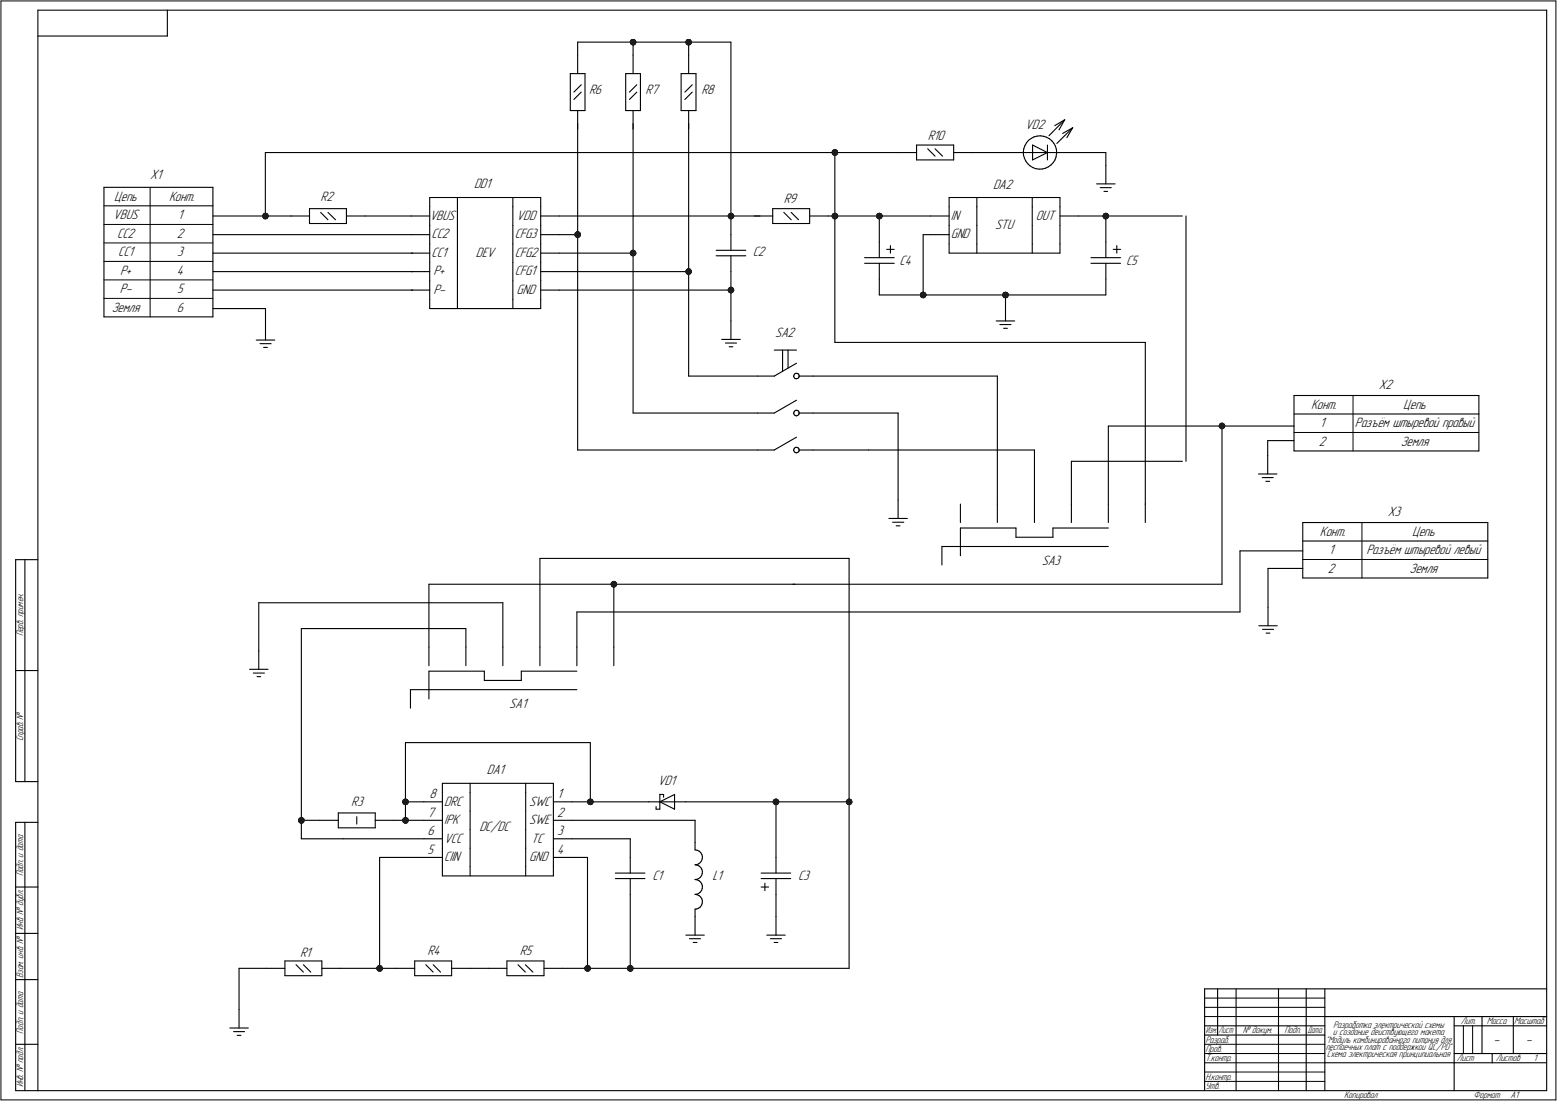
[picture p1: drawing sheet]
<svg xmlns="http://www.w3.org/2000/svg" width="842mm" height="595mm" viewBox="0 0 842 595" stroke-linecap="round" stroke-linejoin="round" font-family="sans-serif">
<g fill="none" stroke="#000" stroke-width=".59">
<path d="M20 6v584zM20 6h817zM20 19h71zM91 6v13zM837 6v584zM308 40h8zM308 40v20zM312 23v7zM312 23h83zM312 30v10zM316 40v20zM338 40h8z"/>
<path d="M338 40v20zM341 22v1zM341 23v1zM341 24h1zM341 22l1-1zM341 22h.1M342 24h.1M342 21h1zM342 23v7zM342 30v10zM342 24h1zM343 21v1z"/>
<path d="M343 22h1zM344 24h-1zM344 22v1zM344 23v1zM344 23h.1M346 40v20zM368 40h8zM368 40v20zM371 23v1zM371 22v1zM371 24h1zM371 22l1-1z"/>
<path d="M371 22h.1M372 24h.1M372 21h1zM372 23v7zM372 30v10zM372 24h1zM373 21v1zM373 24h1zM373 22h1zM374 22v1zM374 23v1zM374 23h.1"/>
<path d="M376 40v20zM395 23v94zM308 60h8zM310 54l4-4zM312 60v10zM314 46l-4 4zM338 60h8zM340 54l4-4zM342 60v10zM344 46l-4 4zM368 60h8zM370 54l4-4z"/>
<path d="M372 60v10zM374 46l-4 4zM312 67v60zM342 67v70zM372 67v80zM496 78h20zM496 78v8zM516 78v8zM554 79v1zM555 77l-1 2zM556 76l2-1zM556 76l-1 1z"/>
<path d="M558 75l1-1zM558 78v8zM558 78l9 4zM559 74h2zM561 74l2-1zM563 73l1 1zM564 74h2zM566 74l2 1zM567 78v8zM568 75l1 1zM569 76l1 1zM570 77l1 2z"/>
<path d="M570 68l6-3zM571 79v2zM572 78l8-9zM575 72l5-3zM576 65l-9 8zM576 65l-3 5zM580 69l-3 5zM144 82h308zM144 82v35zM450 82v1zM450 83h.1M450 83l1 1z"/>
<path d="M450 81h1zM450 81v1zM451 84h1zM451 81h1zM452 82v35zM452 82h34zM452 84h.1M452 81h.1M452 84l1-1zM452 81l1 1zM453 82h.1M453 83h.1"/>
<path d="M486 82h10zM496 86h20zM502 80l4 4zM506 80l4 4zM516 82h10zM526 82h26zM552 82h21zM553 82l1 2zM554 84v2zM554 80l-1 2zM554 86l1 1zM555 87l1 1z"/>
<path d="M556 88l1 2zM557 90l2 1zM558 86l9-4zM559 91h1zM560 91h2zM562 91h2zM564 91h1zM565 91l2-1zM567 90l1-1zM570 88l-2 1zM571 86l-1 2zM571 85v1z"/>
<path d="M571 81v1zM571 83v2zM571 82v1zM573 82h25zM593 99h10zM598 82v7zM598 89v10zM56 101h59zM56 111h59zM56 101v70zM115 117h30zM115 101v70z"/>
<path d="M142 116v1zM142 117v1zM142 118h1zM142 116l1-1zM142 116h.1M143 118h1zM143 115h1zM144 117h14zM144 118h.1M144 115v1zM144 118h1zM144 116h1z"/>
<path d="M145 116v1zM145 117v1zM145 117h.1M157 117h10zM167 113h20zM167 113v8zM173 115l4 4zM177 115l4 4zM187 117h10zM187 113v8zM197 117h25zM222 117h10z"/>
<path d="M232 107h60zM232 107v5zM232 112v10zM247 107v5zM247 112v10zM277 107v5zM277 112v10zM292 107v5zM292 112v10zM292 117h10zM302 117h109zM394 116v1z"/>
<path d="M394 117v1zM394 118h1zM394 116l1-1zM394 116h.1M395 118h.1M395 115h1zM395 117v10zM395 118h1zM396 115v1zM396 118h1zM396 116h1zM397 116v1z"/>
<path d="M397 117v1zM397 117h.1M408 117h10zM418 113h20zM418 113v8zM424 115l4 4zM428 115l4 4zM438 117h10zM438 113v8zM448 117h4zM450 116v1zM450 117v1z"/>
<path d="M450 118h1zM450 116l1-1zM450 116h.1M451 118h1zM451 115h1zM452 117h24zM452 117v68zM452 118h.1M452 115v1zM452 118h1zM452 116h1zM453 116v1z"/>
<path d="M453 117v1zM453 117h.1M474 116v1zM474 117v1zM474 118h1zM474 116l1-1zM474 116h.1M475 118h1zM475 115h1zM476 117v14zM476 117h27zM476 118h.1"/>
<path d="M476 115l1 1zM476 118h1zM477 116h.1M477 116v1zM477 117v1zM477 117h.1M503 117h10zM513 107h60zM513 107v5zM513 112v10zM528 107v5zM528 112v10z"/>
<path d="M558 107v5zM558 112v10zM573 107v5zM573 112v10zM573 117h10zM583 117h15zM595 101h6zM597 117v1zM597 116v1zM597 118h.1M597 116l1-1zM597 116h.1"/>
<path d="M597 103h2zM597 118h1zM598 115h.1M598 117v14zM598 117h41zM598 118h1zM598 115l1 1zM599 118h.1M599 116h.1M599 116l1 1zM600 117l-1 1zM600 117h.1"/>
<path d="M641 117v132zM115 127h107zM115 137h108zM167 121h20zM222 127h10zM222 137h10zM232 122v10zM232 132v10zM247 122v10zM247 132v10zM277 122v10zM277 132v10z"/>
<path d="M292 122v10zM292 127h10zM292 132v10zM292 137h10zM302 127h10zM302 137h40zM311 127v1zM311 126v1zM311 128h1zM311 126l1-1zM311 126h.1M312 128h1z"/>
<path d="M312 125h1zM312 127v116zM313 128h.1M313 125v1zM313 128h1zM313 126h1zM314 126v1zM314 127v1zM314 127h.1M341 136v1zM341 137v1zM341 138h1z"/>
<path d="M341 136l1-1zM341 136h.1M342 138h.1M342 135h1zM342 137v86zM342 138h1zM343 135v1zM343 136h1zM344 138h-1zM344 136v1zM344 137v1zM344 137h.1"/>
<path d="M387 138h16zM387 135h16zM395 138v9zM395 127v8zM418 121h20zM468 139h16zM476 131v8zM480 135h4zM482 133v4zM499 127h4zM499 127v32zM503 127h10z"/>
<path d="M513 122v10zM513 137h60zM513 132v5zM528 122v10zM528 132v5zM558 122v10zM558 132v5zM573 122v10zM573 132v5zM590 139h16zM598 131v8zM602 135h4z"/>
<path d="M604 133v4zM115 147h108zM115 157h108zM222 147h10zM222 157h10zM232 142v10zM232 152v10zM247 142v10zM247 152v10zM277 142v10zM277 152v10zM292 142v10z"/>
<path d="M292 147h10zM292 152v10zM292 157h10zM302 157h93zM302 147h70zM371 147v1zM371 146v1zM371 148h1zM371 146l1-1zM371 146h.1M372 148h.1M372 145h1z"/>
<path d="M372 147v56zM372 148h1zM373 145v1zM373 148h1zM373 146h1zM374 146v1zM374 147v1zM374 147h.1M394 156v1zM394 157v1zM394 158h1zM394 156l1-1z"/>
<path d="M394 156h.1M395 158h.1M395 155h1zM395 147v10zM395 157v16zM395 158h1zM396 155v1zM396 158h1zM396 156h1zM397 156v1zM397 157v1zM397 157h.1"/>
<path d="M468 142h16zM476 159h122zM476 151v8zM476 142v9zM498 159v1zM498 160h.1M498 158h1zM498 158v1zM499 158h1zM500 158h.1M500 158l1 1zM501 159h.1"/>
<path d="M501 160h.1M542 160h1zM542 159v1zM543 158h.1M543 158l-1 1zM543 158h1zM544 159v4zM544 158h1zM545 158v1zM545 159h.1M545 160h.1M590 142h16z"/>
<path d="M598 151v8zM598 142v9zM56 171h59zM115 167h29zM144 167v7zM144 174v10zM232 167h60zM232 162v5zM247 162v5zM277 162v5zM292 162v5zM395 173v10z"/>
<path d="M498 160l1 1zM499 161h.1M499 161h1zM501 160l-1 1zM539 173h10zM541 175h6zM543 160v1zM543 177h2zM543 161h1zM544 163v10zM544 161h1zM545 161v-1z"/>
<path d="M139 184h10zM141 186h6zM143 188h2zM390 183h10zM392 185h6zM394 187h2zM419 189h12zM423 189v12zM426 189v10zM452 185h167zM619 185v87zM372 203h38z"/>
<path d="M410 203h9zM419 203l12-7zM429 204h1zM429 203v1zM430 204v1zM430 202h.1M430 202l-1 1zM430 205h1zM430 202h1zM431 205h.1M431 202h1zM431 205l1-1z"/>
<path d="M432 202v1zM432 203h.1M432 203h8zM432 203v1zM440 203h99zM539 203v69zM700 214h100zM700 214v30zM800 214v30zM342 223h68zM410 223h9zM419 223l12-7z"/>
<path d="M429 224h1zM429 223v1zM430 224v1zM430 222h.1M430 222l-1 1zM430 225h1zM430 222h1zM431 225h.1M431 222h1zM431 225l1-1zM432 222v1zM432 223h.1"/>
<path d="M432 223h8zM432 223v1zM440 223h46zM486 223v47zM599 230h101zM599 230v42zM659 231h1zM659 230v1zM660 231v1zM660 229h.1M660 229l-1 1zM660 232h1z"/>
<path d="M660 229h1zM661 230v86zM661 232h1zM661 229h1zM662 232v-1zM662 229v1zM662 230h.1M662 230v1zM686 238v8zM686 238h14zM700 224h100zM312 243h98z"/>
<path d="M410 243h9zM419 243l12-7zM429 244h1zM429 243v1zM430 244v1zM430 242h.1M430 242l-1 1zM430 245h1zM430 242h1zM431 245h.1M431 242h1zM431 245l1-1z"/>
<path d="M432 242v1zM432 243h.1M432 243h8zM432 243v1zM440 243h30zM470 243h89zM559 243v29zM579 249h60zM579 249v23zM681 256h10zM683 258h6zM686 246v10z"/>
<path d="M700 244h100zM486 270v10zM519 272v10zM539 272v10zM559 272v10zM579 272v10zM599 272v10zM619 272v10zM685 260h2zM481 280h10zM483 282h6zM485 284h2z"/>
<path d="M509 295h90zM509 295v10zM519 285h30zM519 285v15zM549 285v5zM549 290h20zM569 285v5zM569 285h30zM671 298v33zM671 298h34zM705 282h100zM705 292h100z"/>
<path d="M705 282v30zM805 282v30zM8 303v119zM8 303h12zM13 303v119zM232 316v34zM232 316h100zM292 302v48zM292 302h167zM331 315v1zM331 316v1zM331 317h.1"/>
<path d="M331 315v-1zM331 315h.1M331 317h1zM331 314h1zM332 316v34zM332 316h98zM332 317h1zM332 314l1 1zM333 317h.1M333 315h.1M333 315l1 1zM334 316l-1 1z"/>
<path d="M334 316h.1M429 316h232zM459 302v131zM686 307v21zM686 307h19zM705 312h100zM140 326h132zM140 326v26zM163 340h89zM163 340v103zM252 340v10zM272 326v24z"/>
<path d="M312 331v19zM312 331h359zM681 338h10zM686 328v10zM140 352v10zM232 350v10zM252 350v10zM272 350v10zM292 350v10zM312 350v10zM332 350v10zM683 340h6z"/>
<path d="M685 342h2zM8 362h12zM135 362h10zM137 364h6zM139 366h2zM222 373h90zM222 373v10zM232 363h30zM232 363v15zM262 363v5zM262 368h20zM282 363v5z"/>
<path d="M282 363h30zM219 401v32zM219 401h100zM319 401v32zM8 422h12zM183 439h20zM183 439v8zM203 439v8zM218 433v1zM218 434h.1M218 434l1 1zM218 432h1z"/>
<path d="M218 432v1zM219 435h.1M219 432h.1M219 433v10zM219 433h10zM219 435h1zM219 432h1zM220 435l1-1zM220 432l1 1zM221 433h.1M221 434h.1M229 433h10z"/>
<path d="M239 423h60zM239 423v5zM239 428v10zM239 438v10zM254 423v5zM254 428v10zM254 438v10zM284 423v5zM284 428v10zM284 438v10zM299 423v5zM299 428v10z"/>
<path d="M299 433h10zM299 438v10zM309 433h42zM318 433v1zM318 434h.1M318 434l1 1zM318 432h1zM318 432v1zM319 435h.1M319 432h1zM319 435h1zM320 432h.1"/>
<path d="M320 435l1-1zM320 432l1 1zM321 433h.1M321 434h.1M351 433h20zM355 437h2zM355 436v1zM357 433l8-4zM357 433l8 4zM357 429v8zM357 429h2zM359 429v2z"/>
<path d="M365 429v8zM371 433h89zM418 434h1zM418 433v1zM419 434v1zM419 432h.1M419 432l-1 1zM419 435h1zM419 432h1zM420 433v30zM420 435h.1M420 432h1z"/>
<path d="M420 435l1-1zM421 432v1zM421 433h.1M421 434h.1M458 433v1zM458 434h.1M458 434l1 1zM458 432h1zM458 432v1zM459 435h.1M459 432h.1M459 433v90z"/>
<path d="M459 435h1zM459 432h1zM460 435l1-1zM460 432l1 1zM461 433h.1M461 434h.1M8 444v146zM8 444h12zM13 444v146zM162 443v1zM162 444h.1M162 444v1z"/>
<path d="M162 442h.1M162 442v1zM162 445h1zM162 442h1zM163 453h23zM163 443v10zM163 443h10zM163 445h1zM163 442h1zM164 445v-1zM164 442v1zM164 443h1z"/>
<path d="M165 444h-1zM165 444h.1M173 443h10zM183 447h20zM186 453h43zM193 441v4zM203 443h10zM213 443h6zM218 443v1zM218 444h.1M218 444l1 1zM218 442h1z"/>
<path d="M218 442v1zM219 445h.1M219 442h.1M219 443h10zM219 445h1zM219 442h1zM220 445l1-1zM220 442l1 1zM221 443h.1M221 444h.1M229 443h10zM229 453h10z"/>
<path d="M239 448v10zM239 458v10zM254 448v10zM254 458v10zM284 448v10zM284 458v10zM299 443h10zM299 448v10zM299 453h10zM299 458v10zM309 443h67zM309 453h32z"/>
<path d="M341 453v10zM376 443v12zM376 459l1 1zM376 455v4zM377 460h1zM8 479h12zM205 463h24zM205 463v60zM229 463h10zM239 473h60zM239 468v5zM254 468v5z"/>
<path d="M284 468v5zM299 463h10zM299 468v5zM309 463h9zM318 463v60zM333 472h16zM333 475h16zM341 463v9zM341 475v8zM376 467h1zM376 467l1 1zM376 475h1z"/>
<path d="M376 475l1 1zM377 467h1zM377 475h1zM377 468h1zM377 476h1zM378 467l1-1zM378 475l1-1zM378 460l1 1zM378 468l1 1zM378 476l1 1zM379 461l1 1zM379 469l1 1z"/>
<path d="M379 477l1 1zM379 465v1zM379 473v1zM380 462v1zM380 470v1zM380 478v1zM380 464l-1 1zM380 472l-1 1zM380 463v1zM380 471v1zM380 479v1zM412 479h4z"/>
<path d="M412 472h16zM412 475h16zM414 477v4zM420 463v9zM420 475v8zM341 483v40zM376 483h1zM376 483l1 1zM376 491h1zM376 491v4zM376 495v10zM377 483h1z"/>
<path d="M377 491h1zM377 484h1zM378 483l1-1zM378 491l1-1zM378 484l1 1zM379 485l1 1zM379 481v1zM379 489v1zM380 486v1zM380 480l-1 1zM380 488l-1 1zM380 487v1z"/>
<path d="M420 483v12zM420 495v10zM8 505h12zM154 519v8zM154 519h20zM174 519v8zM224 519h20zM224 519v8zM244 519v8zM274 519h20zM274 519v8zM294 519v8z"/>
<path d="M371 505h10zM373 507h6zM375 509h2zM415 505h10zM417 507h6zM419 509h2zM8 530h12zM129 523h15zM129 523v23zM144 523h10zM154 527h20zM160 521l4 4z"/>
<path d="M164 521l4 4zM174 523h10zM184 523h21zM204 524h.1M204 523v1zM204 524l1 1zM204 522h1zM204 522v1zM205 525h.1M205 522h.1M205 523h9zM205 525h1z"/>
<path d="M205 522h1zM206 525l1-1zM206 522l1 1zM207 523h.1M207 524h.1M214 523h10zM224 527h20zM230 521l4 4zM234 521l4 4zM244 523h10zM254 523h10zM264 523h10z"/>
<path d="M274 527h20zM280 521l4 4zM284 521l4 4zM294 523h10zM304 523h14zM316 523v1zM316 524h1zM317 524v1zM317 522h.1M317 522l-1 1zM317 525h1zM317 522h1z"/>
<path d="M318 523h141zM318 525h1zM318 522h1zM319 525v-1zM319 522v1zM319 523h.1M319 524h.1M339 523v1zM339 524h1zM340 524v1zM340 522h.1M340 522l-1 1z"/>
<path d="M340 525h1zM340 522h1zM341 525h1zM341 522h1zM342 525v-1zM342 522v1zM342 523h.1M342 524h.1M652 535h185zM652 535v55zM659 535v24zM669 535v55z"/>
<path d="M691 535v55zM706 535v55zM717 535v55zM124 556h10zM126 558h6zM128 560h2zM129 546v10zM652 554h65zM652 559h65zM717 549h120zM786 549v41zM786 554h16z"/>
<path d="M802 549v20zM802 554h35zM818 549v20zM8 564h12zM717 574h69zM786 574h51zM786 569h51zM807 569v5zM8 590h12zM20 590h817z"/>
</g>
<g fill="none" stroke="#000" stroke-width=".54">
<path d="M1 1v594zM1 1h841zM842 1v594zM81 101v70zM56 121h59zM56 131h59zM56 141h59zM56 151h59zM56 161h59zM732 214v30zM700 234h100zM737 282v30z"/>
<path d="M705 302h100zM652 539h65zM652 544h65zM652 549h65zM791 554v15zM796 554v15zM652 564h65zM652 569h65zM652 574h65zM652 579h65zM1 595h841zM652 585h65z"/>
</g>
<g fill="#1c1c1c" stroke="#1c1c1c" stroke-width=".54">
<path d="M543 158h1zM543 158h1zM543 158h2zM543 158h2zM543 158h2zM543 158h2zM543 158h2zM543 159h2zM543 159h2zM543 159h2zM542 159h3zM542 159h3zM542 159h3zM542 159h3zM542 159h3zM542 159h3zM542 159h3zM542 159h3zM542 160h3zM542 160h3zM542 160h3zM542 160h3zM542 160h3zM542 160h3zM542 160h3zM542 160h3zM542 160h3zM543 160h2zM543 160h2zM543 160h2zM543 161h2zM543 161h2zM543 161h2zM543 161h1zM543 161h1z"/>
<path d="M319 432h1zM319 432h1zM319 432h1zM318 432h2zM318 432h2zM318 432h2zM318 432h2zM318 433h3zM318 433h3zM318 433h3zM318 433h3zM318 433h3zM318 433h3zM318 433h3zM318 433h3zM318 433h3zM318 433h3zM318 433h3zM318 433h3zM318 434h3zM318 434h3zM318 434h3zM318 434h3zM318 434h3zM318 434h3zM318 434h3zM318 434h3zM318 434h3zM318 434h3zM318 434h2zM318 435h2zM318 435h2zM319 435h1zM319 435h1zM319 435h1z"/>
<path d="M219 432h1zM219 432h1zM219 432h1zM218 432h2zM218 432h2zM218 432h2zM218 432h2zM218 433h2zM218 433h3zM218 433h3zM218 433h3zM218 433h3zM218 433h3zM218 433h3zM218 433h3zM218 433h3zM218 433h3zM218 433h3zM218 433h3zM218 434h3zM218 434h3zM218 434h3zM218 434h3zM218 434h3zM218 434h3zM218 434h3zM218 434h3zM218 434h3zM218 434h3zM218 434h2zM218 435h2zM218 435h2zM218 435h2zM219 435h1zM219 435h1z"/>
<path d="M219 442h1zM219 442h1zM219 442h1zM218 442h2zM218 442h2zM218 442h2zM218 442h2zM218 443h2zM218 443h3zM218 443h3zM218 443h3zM218 443h3zM218 443h3zM218 443h3zM218 443h3zM218 443h3zM218 443h3zM218 443h3zM218 443h3zM218 444h3zM218 444h3zM218 444h3zM218 444h3zM218 444h3zM218 444h3zM218 444h3zM218 444h3zM218 444h3zM218 444h3zM218 444h2zM218 444h2zM218 445h2zM218 445h2zM219 445h1zM219 445h1z"/>
<path d="M419 432h1zM419 432h1zM419 432h1zM419 432h2zM419 432h2zM419 432h2zM419 432h2zM418 433h3zM418 433h3zM418 433h3zM418 433h3zM418 433h3zM418 433h3zM418 433h3zM418 433h3zM418 433h3zM418 433h3zM418 433h3zM418 433h3zM418 434h3zM418 434h3zM418 434h3zM418 434h3zM418 434h3zM418 434h3zM418 434h3zM418 434h3zM418 434h3zM419 434h2zM419 434h2zM419 435h2zM419 435h2zM419 435h2zM419 435h1zM419 435h1z"/>
<path d="M340 522h1zM340 522h1zM340 522h2zM340 522h2zM340 522h2zM340 522h2zM340 522h2zM340 523h2zM340 523h2zM340 523h2zM340 523h2zM340 523h2zM339 523h3zM339 523h3zM339 523h3zM339 523h3zM339 523h3zM339 523h3zM339 523h3zM339 524h3zM339 524h3zM339 524h3zM340 524h2zM340 524h2zM340 524h2zM340 524h2zM340 524h2zM340 524h2zM340 524h2zM340 524h2zM340 525h2zM340 525h2zM340 525h2zM340 525h2z"/>
<path d="M317 522h1zM317 522h1zM317 522h2zM317 522h2zM317 522h2zM317 522h2zM317 522h2zM317 523h2zM316 523h3zM316 523h3zM316 523h3zM316 523h3zM316 523h3zM316 523h3zM316 523h3zM316 523h3zM316 523h3zM316 523h3zM316 523h3zM316 524h3zM316 524h3zM316 524h3zM316 524h3zM316 524h3zM316 524h3zM316 524h3zM316 524h3zM317 524h2zM317 524h2zM317 524h2zM317 525h2zM317 525h2zM317 525h2zM317 525h1zM317 525h1z"/>
<path d="M205 522h1zM205 522h1zM204 522h2zM204 522h2zM204 522h2zM204 522h2zM204 522h3zM204 523h3zM204 523h3zM204 523h3zM204 523h3zM204 523h3zM204 523h3zM204 523h3zM204 523h3zM204 523h3zM204 523h3zM204 523h3zM204 523h3zM204 524h3zM204 524h3zM204 524h3zM204 524h3zM204 524h3zM204 524h3zM204 524h3zM204 524h3zM204 524h3zM204 524h3zM204 524h2zM204 525h2zM204 525h2zM204 525h2zM205 525h1zM205 525h1z"/>
<path d="M395 115h1zM395 115h1zM395 115h1zM395 116h1zM394 116h2zM394 116h2zM394 116h2zM394 116h3zM394 116h3zM394 116h3zM394 116h3zM394 116h3zM394 116h3zM394 116h3zM394 117h3zM394 117h3zM394 117h3zM394 117h3zM394 117h3zM394 117h3zM394 117h3zM394 117h3zM394 117h3zM394 117h3zM394 117h3zM394 117h3zM394 118h3zM394 118h3zM394 118h3zM394 118h2zM394 118h2zM394 118h2zM394 118h2zM395 118h1zM395 118h1z"/>
<path d="M395 155h1zM395 155h1zM395 155h1zM395 156h1zM394 156h2zM394 156h2zM394 156h2zM394 156h2zM394 156h3zM394 156h3zM394 156h3zM394 156h3zM394 156h3zM394 156h3zM394 156h3zM394 157h3zM394 157h3zM394 157h3zM394 157h3zM394 157h3zM394 157h3zM394 157h3zM394 157h3zM394 157h3zM394 157h3zM394 157h3zM394 157h3zM394 158h3zM394 158h3zM394 158h2zM394 158h2zM394 158h2zM394 158h2zM395 158h1zM395 158h1zM395 158h1z"/>
<path d="M342 21h1zM342 21h1zM342 22h1zM342 22h1zM341 22h2zM341 22h2zM341 22h3zM341 22h3zM341 22h3zM341 22h3zM341 22h3zM341 22h3zM341 22h3zM341 22h3zM341 23h3zM341 23h3zM341 23h3zM341 23h3zM341 23h3zM341 23h3zM341 23h3zM341 23h3zM341 23h3zM341 23h3zM341 23h3zM341 23h3zM341 24h3zM341 24h3zM341 24h3zM341 24h3zM341 24h2zM342 24h1zM342 24h1zM342 24h1zM342 24h1z"/>
<path d="M372 21h1zM372 21h1zM372 22h1zM372 22h1zM371 22h2zM371 22h2zM371 22h3zM371 22h3zM371 22h3zM371 22h3zM371 22h3zM371 22h3zM371 22h3zM371 22h3zM371 23h3zM371 23h3zM371 23h3zM371 23h3zM371 23h3zM371 23h3zM371 23h3zM371 23h3zM371 23h3zM371 23h3zM371 23h3zM371 23h3zM371 24h3zM371 24h3zM371 24h3zM371 24h3zM371 24h2zM372 24h1zM372 24h1zM372 24h1zM372 24h1z"/>
<path d="M372 145h1zM372 145h1zM372 145h1zM372 146h1zM371 146h2zM371 146h2zM371 146h2zM371 146h3zM371 146h3zM371 146h3zM371 146h3zM371 146h3zM371 146h3zM371 146h3zM371 146h3zM371 147h3zM371 147h3zM371 147h3zM371 147h3zM371 147h3zM371 147h3zM371 147h3zM371 147h3zM371 147h3zM371 147h3zM371 147h3zM371 147h3zM371 148h3zM371 148h3zM371 148h3zM371 148h2zM371 148h2zM372 148h1zM372 148h1zM372 148h1zM372 148h1z"/>
<path d="M342 135h1zM342 135h1zM342 136h1zM341 136h2zM341 136h2zM341 136h2zM341 136h3zM341 136h3zM341 136h3zM341 136h3zM341 136h3zM341 136h3zM341 136h3zM341 136h3zM341 137h3zM341 137h3zM341 137h3zM341 137h3zM341 137h3zM341 137h3zM341 137h3zM341 137h3zM341 137h3zM341 137h3zM341 137h3zM341 137h3zM341 138h3zM341 138h3zM341 138h3zM341 138h2zM341 138h2zM342 138h1zM342 138h1zM342 138h1z"/>
<path d="M312 125h1zM312 125h1zM312 125h1zM312 126h1zM311 126h2zM311 126h2zM311 126h3zM311 126h3zM311 126h3zM311 126h3zM311 126h3zM311 126h3zM311 126h3zM311 126h3zM311 126h3zM311 127h3zM311 127h3zM311 127h3zM311 127h3zM311 127h3zM311 127h3zM311 127h3zM311 127h3zM311 127h3zM311 127h3zM311 127h3zM311 128h3zM311 128h3zM311 128h3zM311 128h3zM311 128h3zM311 128h2zM311 128h2zM312 128h1zM312 128h1z"/>
<path d="M451 115h1zM451 115h1zM451 115h1zM451 116h1zM451 116h1zM451 116h2zM450 116h3zM450 116h3zM450 116h3zM450 116h3zM450 116h3zM450 116h3zM450 116h3zM450 116h3zM450 117h3zM450 117h3zM450 117h3zM450 117h3zM450 117h3zM450 117h3zM450 117h3zM450 117h3zM450 117h3zM450 117h3zM450 117h3zM450 117h3zM450 118h3zM450 118h3zM450 118h3zM450 118h3zM451 118h2zM451 118h2zM451 118h1zM451 118h1zM451 118h1z"/>
<path d="M451 81h1zM451 81h1zM451 81h1zM451 81h1zM451 81h1zM451 81h2zM450 81h3zM450 82h3zM450 82h3zM450 82h3zM450 82h3zM450 82h3zM450 82h3zM450 82h3zM450 82h3zM450 82h3zM450 82h3zM450 82h3zM450 82h3zM450 83h3zM450 83h3zM450 83h3zM450 83h3zM450 83h3zM450 83h3zM450 83h3zM450 83h3zM450 83h3zM450 83h3zM450 83h3zM451 83h2zM451 84h2zM451 84h1zM451 84h1zM451 84h1z"/>
<path d="M459 432h1zM459 432h1zM458 432h2zM458 432h2zM458 432h2zM458 432h2zM458 432h2zM458 433h3zM458 433h3zM458 433h3zM458 433h3zM458 433h3zM458 433h3zM458 433h3zM458 433h3zM458 433h3zM458 433h3zM458 433h3zM458 433h3zM458 434h3zM458 434h3zM458 434h3zM458 434h3zM458 434h3zM458 434h3zM458 434h3zM458 434h3zM458 434h3zM458 434h3zM458 434h2zM458 435h2zM458 435h2zM458 435h2zM459 435h1zM459 435h1z"/>
<path d="M499 158h1zM499 158h1zM499 158h1zM498 158h2zM498 158h2zM498 158h2zM498 158h2zM498 159h3zM498 159h3zM498 159h3zM498 159h3zM498 159h3zM498 159h3zM498 159h3zM498 159h3zM498 159h3zM498 159h3zM498 159h3zM498 160h3zM498 160h3zM498 160h3zM498 160h3zM498 160h3zM498 160h3zM498 160h3zM498 160h3zM498 160h3zM498 160h3zM498 160h3zM498 160h2zM498 161h2zM498 161h2zM499 161h1zM499 161h1zM499 161h1z"/>
<path d="M475 115h1zM475 115h1zM475 115h1zM475 116h1zM475 116h2zM475 116h2zM474 116h3zM474 116h3zM474 116h3zM474 116h3zM474 116h3zM474 116h3zM474 116h3zM474 116h3zM474 117h3zM474 117h3zM474 117h3zM474 117h3zM474 117h3zM474 117h3zM474 117h3zM474 117h3zM474 117h3zM474 117h3zM474 117h3zM474 117h3zM474 118h3zM474 118h3zM474 118h3zM474 118h3zM475 118h2zM475 118h2zM475 118h1zM475 118h1zM475 118h1z"/>
<path d="M597 115h2zM597 115h2zM597 116h2zM597 116h2zM597 116h2zM597 116h2zM597 116h2zM597 116h2zM597 116h2zM597 116h2zM597 116h2zM597 116h2zM597 116h3zM597 117h3zM597 117h3zM597 117h3zM597 117h3zM597 117h3zM597 117h3zM597 117h3zM597 117h3zM597 117h3zM597 117h3zM597 117h3zM597 117h2zM597 118h2zM597 118h2zM597 118h2zM597 118h2zM597 118h2zM597 118h2zM597 118h2zM597 118h2zM597 118h2z"/>
<path d="M660 229h2zM660 229h2zM660 229h2zM660 229h2zM660 229h2zM660 229h2zM660 229h2zM660 229h2zM660 230h2zM660 230h2zM660 230h2zM659 230h3zM659 230h3zM659 230h3zM659 230h3zM659 230h3zM659 230h3zM659 230h3zM659 230h3zM659 230h3zM659 231h3zM659 231h3zM659 231h3zM659 231h3zM660 231h2zM660 231h2zM660 231h2zM660 231h2zM660 231h2zM660 231h2zM660 231h2zM660 231h2zM660 232h2zM660 232h1z"/>
<path d="M331 314h2zM331 315h2zM331 315h2zM331 315h2zM331 315h2zM331 315h2zM331 315h2zM331 315h2zM331 315h2zM331 315h2zM331 315h2zM331 315h2zM331 315h2zM331 316h3zM331 316h3zM330 316h4zM330 316h4zM330 316h4zM330 316h4zM331 316h3zM331 316h3zM331 316h2zM331 316h2zM331 316h2zM331 316h2zM331 317h2zM331 317h2zM331 317h2zM331 317h2zM331 317h2zM331 317h2zM331 317h2zM331 317h2z"/>
<path d="M143 115h1zM143 115h1zM143 115h1zM143 116h1zM143 116h2zM142 116h3zM142 116h3zM142 116h3zM142 116h3zM142 116h3zM142 116h3zM142 116h3zM142 116h3zM142 116h3zM142 117h3zM142 117h3zM142 117h3zM142 117h3zM142 117h3zM142 117h3zM142 117h3zM142 117h3zM142 117h3zM142 117h3zM142 117h3zM142 117h3zM142 118h3zM142 118h3zM142 118h3zM142 118h3zM142 118h3zM143 118h2zM143 118h1zM143 118h1zM143 118h1z"/>
<path d="M162 442h2zM162 442h2zM162 442h2zM162 442h2zM162 442h2zM162 442h2zM162 443h2zM162 443h2zM162 443h2zM162 443h2zM162 443h2zM162 443h2zM162 443h2zM162 443h2zM162 443h3zM162 443h3zM161 443h4zM161 443h4zM161 444h4zM162 444h3zM162 444h3zM162 444h2zM162 444h2zM162 444h2zM162 444h2zM162 444h2zM162 444h2zM162 444h2zM162 444h2zM162 444h2zM162 445h2zM162 445h2zM162 445h2zM162 445h1z"/>
</g>
<g font-size="7.8">
<text x="319" y="51">R6</text>
<text x="349" y="51">R7</text>
<text x="379" y="51">R8</text>
<text x="554" y="70">VD2</text>
<text x="502" y="75">R10</text>
<text x="81" y="97">X1</text>
<text x="256" y="102">DD1</text>
<text x="537" y="102">DA2</text>
<text x="62" y="109">Цепь</text>
<text x="91" y="109">Конт.</text>
<text x="173" y="109">R2</text>
<text x="424" y="110">R9</text>
<text x="61" y="119">VBUS</text>
<text x="96" y="119">1</text>
<text x="232" y="119">VBUS</text>
<text x="279" y="119">VDD</text>
<text x="514" y="119">I</text>
<text x="515" y="119">N</text>
<text x="560" y="119">OUT</text>
<text x="538" y="124">STU</text>
<text x="63" y="129">CC2</text>
<text x="96" y="129">2</text>
<text x="233" y="129">CC2</text>
<text x="278" y="129">CFG3</text>
<text x="514" y="129">GND</text>
<text x="64" y="139">CC1</text>
<text x="96" y="139">3</text>
<text x="233" y="139">CC1</text>
<text x="257" y="139">DEV</text>
<text x="278" y="139">CFG2</text>
<text x="407" y="138">C2</text>
<text x="487" y="143">C4</text>
<text x="609" y="143">C5</text>
<text x="65" y="149">P+</text>
<text x="96" y="149">4</text>
<text x="234" y="149">P+</text>
<text x="278" y="149">CFG1</text>
<text x="65" y="159">P-</text>
<text x="96" y="159">5</text>
<text x="234" y="159">P-</text>
<text x="279" y="159">GND</text>
<text x="60" y="169">Земля</text>
<text x="96" y="169">6</text>
<text x="419" y="182">SA2</text>
<text x="746" y="210">X2</text>
<text x="709" y="221">Конт.</text>
<text x="759" y="221">Цепь</text>
<text x="714" y="231">1</text>
<text x="733" y="231">Разъём штыревой правый</text>
<text x="713" y="241">2</text>
<text x="758" y="241">Земля</text>
<text x="751" y="279">X3</text>
<text x="714" y="290">Конт.</text>
<text x="764" y="290">Цепь</text>
<text x="719" y="300">1</text>
<text x="739" y="300">Разъём штыревой левый</text>
<text x="563" y="305">SA3</text>
<text x="718" y="310">2</text>
<text x="762" y="310">Земля</text>
<text x="275" y="382">SA1</text>
<text x="263" y="418">DA1</text>
<text x="356" y="424">VD1</text>
<text x="232" y="431">8</text>
<text x="301" y="431">1</text>
<text x="190" y="436">R3</text>
<text x="240" y="435">DRC</text>
<text x="286" y="435">SWC</text>
<text x="231" y="441">7</text>
<text x="301" y="441">2</text>
<text x="240" y="445">I</text>
<text x="241" y="445">PK</text>
<text x="259" y="449">DC/DC</text>
<text x="286" y="445">SWE</text>
<text x="231" y="451">6</text>
<text x="240" y="455">VCC</text>
<text x="287" y="455">TC</text>
<text x="301" y="451">3</text>
<text x="231" y="461">5</text>
<text x="301" y="461">4</text>
<text x="240" y="465">CIIN</text>
<text x="286" y="465">GND</text>
<text x="353" y="475">C1</text>
<text x="385" y="475">L1</text>
<text x="432" y="475">C3</text>
<text x="162" y="517">R1</text>
<text x="231" y="516">R4</text>
<text x="281" y="516">R5</text>
<text x="808" y="564">-</text>
<text x="825" y="564">-</text>
</g>
<g font-size="5.4">
<text x="13" y="344" transform="rotate(-90 13 344)">Перв. примен.</text>
<text x="13" y="401" transform="rotate(-90 13 401)">Справ. №</text>
<text x="13" y="474" transform="rotate(-90 13 474)">Подп. и дата</text>
<text x="13" y="503" transform="rotate(-90 13 503)">Инв. № дубл.</text>
<text x="13" y="529" transform="rotate(-90 13 529)">Взам. инв. №</text>
<text x="721" y="556">Разработка электрической схемы</text>
<text x="790" y="554">Лит.</text>
<text x="804" y="554">Масса</text>
<text x="819" y="554">Масштаб</text>
<text x="13" y="559" transform="rotate(-90 13 559)">Подп. и дата</text>
<text x="652" y="564">Разраб.</text>
<text x="672" y="559">№ докум.</text>
<text x="695" y="559">Подп.</text>
<text x="717" y="564">&quot;Модуль комбинированного питания для</text>
<text x="721" y="560">и создание действующего макета</text>
<text x="652" y="569">Пров.</text>
<text x="717" y="567">песпаечных плат с поддержкой QC/PD&quot;</text>
<text x="652" y="574">Т.контр.</text>
<text x="718" y="571">Схема электрическая принципиальная</text>
<text x="788" y="574">Лист</text>
<text x="809" y="574">Листов</text>
<text x="829" y="574">1</text>
<text x="13" y="588" transform="rotate(-90 13 588)">Инв. № подл.</text>
<text x="652" y="584">Н.контр.</text>
<text x="652" y="589">Утв.</text>
<text x="727" y="594">Копировал</text>
<text x="797" y="594">Формат</text>
<text x="817" y="594">A1</text>
</g>
<g font-size="5.3">
<text x="652" y="559">Изм.</text>
<text x="659" y="559">Лист</text>
<text x="707" y="559">Дата</text>
</g>
</svg>
